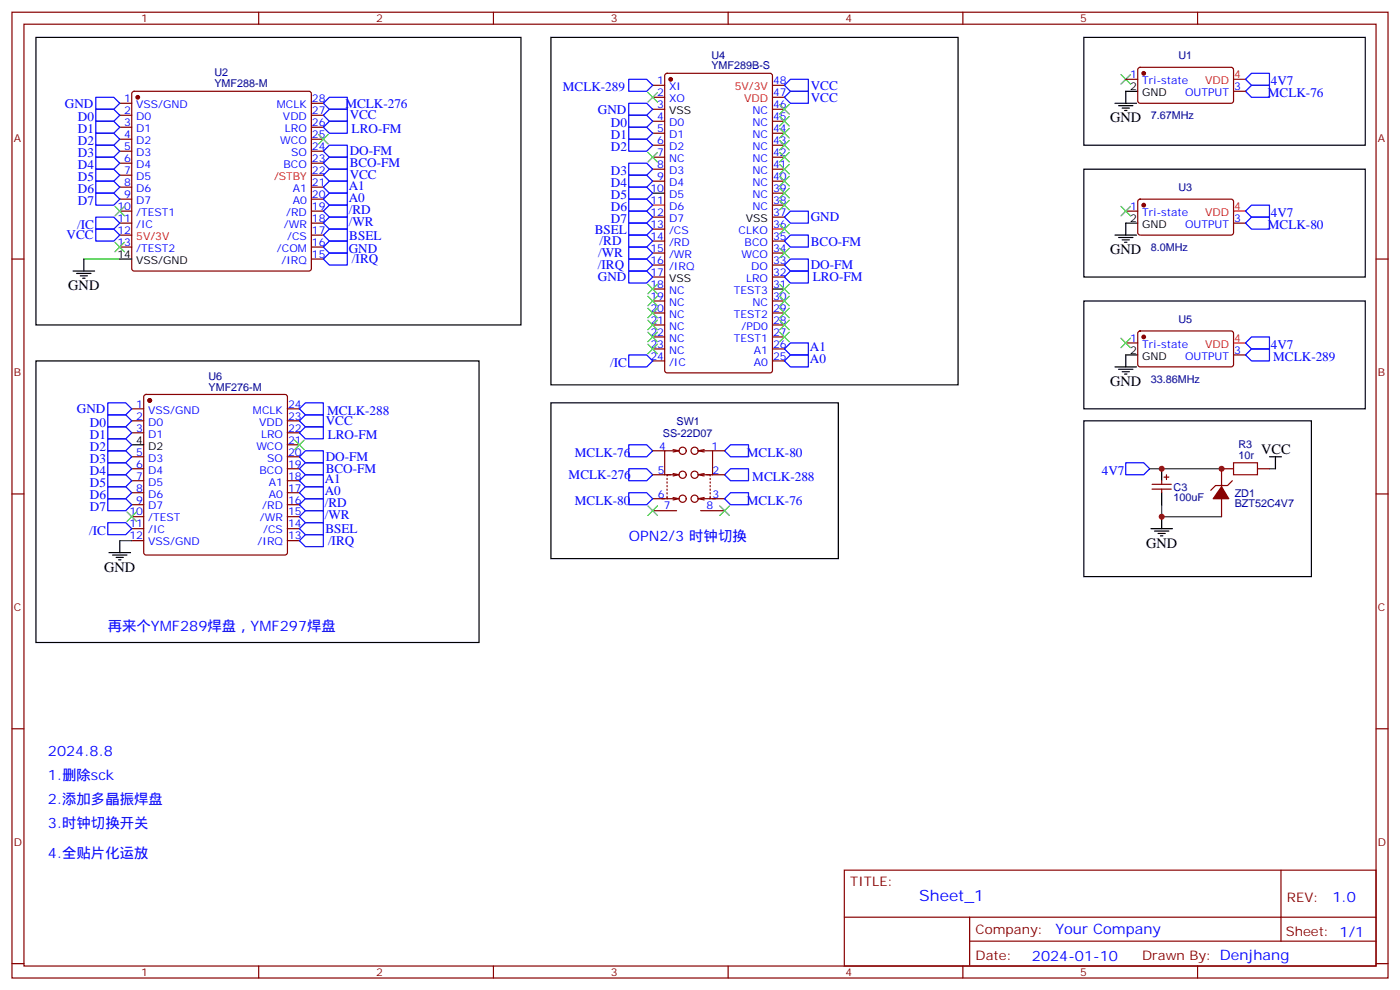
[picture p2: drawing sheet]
<svg xmlns="http://www.w3.org/2000/svg" width="412mm" height="291mm" viewBox="0 0 412 291" stroke-linecap="round" stroke-linejoin="round" font-family="sans-serif">
<g fill="none" stroke="#870000" stroke-width=".35">
<path d="M3.5 3.6h405.4v284.3h-405.4zM7.1 7.1h398.2v277.3h-398.2zM76.2 3.6v3.5M145.3 3.6v3.5M214.5 3.6v3.5M283.6 3.6v3.5M352.8 3.6v3.5M35.3 30.4h3.5M35.3 33.9h3.5M35.3 37.5h3.5M39 27.1l.5-.2h51.5l.5 .2 .2 .5v51.5l-.2 .5-.5 .2h-51.5l-.5-.2-.2-.5v-51.5zM91.7 30.4h3.5"/>
<path d="M91.7 33.9h3.5M91.7 37.5h3.5M192.3 25.1h3.5M192.3 28.6h3.5M192.3 32.2h3.5M192.3 35.7h3.5M192.3 39.2h3.5M196 21.8l.5-.2h30.3l.7 .4v87.1l-.4 .6-30.6 .1-.7-.5v-87zM227.5 25.1h3.6M227.5 28.6h3.6M227.5 32.2h3.6M227.5 35.7h3.6"/>
<path d="M227.5 39.2h3.6M331.6 23.4h3.5M335.4 20l.4-.2 27.1 .1 .5 .6-.1 9.5-.6 .4-27.1-.1-.5-.6v-9.2zM363.4 26.9h3.5M35.3 41h3.5M35.3 44.5h3.5M35.3 48h3.5M35.3 51.6h3.5M35.3 55.1h3.5M35.3 58.6h3.5M91.7 41h3.5M91.7 44.5h3.5"/>
<path d="M91.7 48h3.5M91.7 51.6h3.5M91.7 55.1h3.5M91.7 58.6h3.5M192.3 42.8h3.5M192.3 46.3h3.5M192.3 49.8h3.5M192.3 53.3h3.5M227.5 42.8h3.6M227.5 46.3h3.6M227.5 49.8h3.6M227.5 53.3h3.6"/>
<path d="M227.5 56.9h3.6M335.4 58.8l.4-.2 27.1 .1 .5 .6-.1 9.5-.6 .4-27.1-.1-.5-.6v-9.2zM3.5 76.3h3.6M35.3 62.2h3.5M35.3 65.7h3.5M35.3 69.2h3.5M35.3 72.7h3.5M91.7 76.3h3.5M91.7 62.2h3.5M91.7 65.7h3.5M91.7 69.2h3.5M91.7 72.7h3.5"/>
<path d="M192.3 63.9h3.5M192.3 71h3.5M192.3 74.5h3.5M192.3 78h3.5M192.3 67.5h3.5M227.5 60.4h3.6M227.5 63.9h3.6M227.5 71h3.6M227.5 74.5h3.6M227.5 78h3.6M331.6 62.2h3.5M363.4 65.7h3.5"/>
<path d="M405.3 76.3h3.6M192.3 81.6h3.5M192.3 88.6h3.5M192.3 92.1h3.5M192.3 95.7h3.5M192.3 99.2h3.5M192.3 85.1h3.5M227.5 81.6h3.6M227.5 88.6h3.6M227.5 92.1h3.6M227.5 95.7h3.6M227.5 99.2h3.6"/>
<path d="M335.4 97.6l.4-.2 27.1 .1 .5 .6-.1 9.5-.6 .4h-27.1l-.5-.7v-9.2zM42.6 116.3l.4-.2h41l.5 .2 .2 .5v45.9l-.3 .5-.4 .2h-41l-.5-.2-.2-.5v-45.9zM192.3 102.7h3.5M192.3 106.3h3.5M227.5 102.7h3.6M227.5 106.3h3.6M331.6 101h3.5M363.4 104.5h3.5M38.8 120.4h3.5M38.8 123.9h3.5M38.8 127.4h3.5M38.8 134.5h3.5"/>
<path d="M38.8 138h3.5M84.7 120.4h3.5M84.7 123.9h3.5M84.7 127.4h3.5M84.7 134.5h3.5M84.7 138h3.5M84.7 131h3.5M192.3 132.7h3.5M192.3 139.8h5.3M198.3 139.4l1.7 .4-1.7 .3M198.3 132.4l1.7 .3M199.3 139.8h-2.8v.3"/>
<path d="M200 132.7h-4.2v7.1M200 132.7l-1.7 .4M205.7 132.7h4.2v7.1M205.7 132.7l1.7 .4M205.7 139.8l1.7 .3M206.4 139.8h2.8v.3M207.4 132.4l-1.7 .3M207.4 139.4l-1.7 .4M208.1 139.8h5.3M209.9 132.7h3.5M343.6 139.8v1.4M363.4 138h-3.6v5.3"/>
<path d="M370.4 138h3.5M3.5 145.4h3.6M38.8 141.5h3.5M38.8 145.1h3.5M38.8 148.6h3.5M38.8 152.1h3.5M38.8 155.6h3.5M38.8 159.2h3.5M84.7 141.5h3.5M84.7 145.1h3.5M84.7 148.6h3.5M84.7 152.1h3.5"/>
<path d="M84.7 155.6h3.5M84.7 159.2h3.5M192.3 146.8h4.4M192.3 150.4h7M196.5 146.1v.7h2.8M196.5 140.8v.4M196.5 141.9v.3M196.5 142.9v.4M196.5 144v.4M196.5 145.1v.3M198.3 146.5l1.7 .3-1.7 .4M205.7 146.8l1.7 .4"/>
<path d="M206.4 150.4h7M207.4 146.5l-1.7 .3M209 146.8h4.4M209.2 146.1v.7h-2.8M209.2 140.8v.4M209.2 141.9v.3M209.2 142.9v.4M209.2 144v.4M209.2 145.1v.3M339.4 142.6h5.6M339.4 144h5.6M342.2 141.5v1.1"/>
<path d="M342.2 144v1.1M342.9 140.5h1.4M359.8 146.8v5.3M363 141.5l-1.4 1.4h-3.5l-1.4 1.5M405.3 145.4h3.6M3.5 214.6h3.6M405.3 214.6h3.6M248.7 256.2h156.6v28.2h-156.6zM377.3 256.2v20.9M248.7 270h156.5M285.6 277.1h119.6M285.6 270v14.1"/>
<path d="M3.5 283.7h3.6M76.2 284.4v3.5M145.3 284.4v3.5M214.5 284.4v3.5M283.6 284.4v3.5M352.8 284.4v3.5M405.3 283.7h3.6"/>
<circle cx="201.1" cy="132.7" r="1.06"/>
<circle cx="201.1" cy="139.8" r="1.06"/>
<circle cx="204.6" cy="139.8" r="1.06"/>
<circle cx="204.6" cy="132.7" r="1.06"/>
<circle cx="201.1" cy="146.8" r="1.06"/>
<circle cx="204.6" cy="146.8" r="1.06"/>
</g>
<g fill="#870000" stroke="#870000" stroke-width=".35">
<path d="M359.8 143.3l2.1 3.5h-4.5z"/>
<circle cx="40.6" cy="28.6" r=".53"/>
<circle cx="44.1" cy="117.9" r=".53"/>
<circle cx="197.6" cy="23.4" r=".53"/>
<circle cx="336.9" cy="21.6" r=".53"/>
<circle cx="336.9" cy="60.4" r=".53"/>
<circle cx="336.9" cy="99.2" r=".53"/>
</g>
<g fill="none" stroke="#000" stroke-width=".35">
<path d="M10.6 11h142.9v84.7h-142.9zM162.3 11h119.9v102.3h-119.9zM319.3 11h82.9v31.8h-82.9zM328.4 30.4h6.4M329.5 31.1h4.2M330.6 31.8h2.1M331.3 32.5h.7M335.1 26.9h-3.5v3.5M192.3 56.9h3.5M319.3 49.8h82.9v31.8h-82.9zM21.5 79.8h6.4M24.7 76.3v3.5"/>
<path d="M35.3 76.3h3.5M328.4 69.2h6.4M329.5 69.9h4.2M330.6 70.6h2.1M331.3 71.3h.7M335.1 65.7h-3.5v3.5M22.6 80.5h4.2M23.6 81.2h2.2M24.3 81.9h.7M227.5 85.1h3.6M319.3 88.6h82.9v31.8h-82.9zM10.6 106.3h130.5v82.9h-130.5z"/>
<path d="M162.3 118.6h84.6v45.9h-84.6zM328.4 108h6.4M329.5 108.7h4.2M330.6 109.4h2.1M331.3 110.1h.7M335.1 104.5h-3.5v3.5M38.8 131h3.5M319.3 123.9h67v45.9h-67zM342.2 138v3.5M373.9 134.5h3.6M375.7 134.5v3.5M35.3 159.2v3.5"/>
<path d="M339 155.6h6.4M340.1 156.4h4.2M341.1 157.1h2.2M341.8 157.8h.7M342.2 145.1v3.5M342.2 152.1v3.5M32.1 162.7h6.4M33.2 163.4h4.2M34.2 164.1h2.1M34.9 164.8h.7"/>
</g>
<g fill="none" stroke="#00f" stroke-width=".35">
<path d="M28.2 39.2h5.3l1.8 1.8-1.8 1.8h-5.3zM28.2 35.7h5.3l1.8 1.8-1.8 1.7h-5.3zM28.2 32.2h5.3l1.8 1.7-1.8 1.8h-5.3zM28.2 28.6h5.3l1.8 1.8-1.8 1.8h-5.3zM95.2 37.5l1.8-1.8h5.3v3.5h-5.3zM95.2 33.9l1.8-1.7h5.3v3.5h-5.3zM95.2 30.4l1.8-1.8h5.3v3.6h-5.3zM185.2 33.9h5.3l1.8 1.8-1.8 1.8h-5.3zM185.2 37.5h5.3l1.8 1.7-1.8 1.8h-5.3zM185.2 30.4h5.3l1.8 1.8-1.8 1.7h-5.3zM185.2 23.4h5.3l1.8 1.7-1.8 1.8h-5.3zM232.8 23.4h5.3v3.5h-5.3l-1.7-1.8z"/>
<path d="M232.8 26.9h5.3v3.5h-5.3l-1.7-1.8zM366.9 26.9l1.8-1.8h5.2v3.5h-5.2zM368.7 21.6h5.2v3.5h-5.2l-1.8-1.7zM28.2 56.9h5.3l1.8 1.7-1.8 1.8h-5.3zM28.2 53.3h5.3l1.8 1.8-1.8 1.8h-5.3zM28.2 49.8h5.3l1.8 1.8-1.8 1.7h-5.3zM28.2 46.3h5.3l1.8 1.7-1.8 1.8h-5.3zM28.2 42.8h5.3l1.8 1.7-1.8 1.8h-5.3zM95.2 48l1.8-1.7h5.3v3.5h-5.3zM95.2 44.5l1.8-1.7h5.3v3.5h-5.3zM95.2 58.6l1.8-1.7h5.3v3.5h-5.3zM95.2 55.1l1.8-1.8h5.3v3.6h-5.3z"/>
<path d="M97 49.8h5.3v3.5h-5.3l-1.8-1.7zM185.2 41h5.3l1.8 1.8-1.8 1.7h-5.3zM185.2 48h5.3l1.8 1.8-1.8 1.8h-5.3zM185.2 55.1h5.3l1.8 1.8-1.8 1.7h-5.3zM185.2 58.6h5.3l1.8 1.8-1.8 1.8h-5.3zM185.2 51.6h5.3l1.8 1.7-1.8 1.8h-5.3zM28.2 63.9h5.3l1.8 1.8-1.8 1.8h-5.3zM28.2 67.5h5.3l1.8 1.7-1.8 1.8h-5.3zM95.2 62.2l1.8-1.8h5.3v3.5h-5.3zM95.2 65.7l1.8-1.8h5.3v3.6h-5.3zM95.2 69.2l1.8-1.7h5.3v3.5h-5.3zM95.2 76.3l1.8-1.8h5.3v3.5h-5.3z"/>
<path d="M95.2 72.7l1.8-1.7h5.3v3.5h-5.3zM185.2 62.2h5.3l1.8 1.7-1.8 1.8h-5.3zM185.2 79.8h5.3l1.8 1.8-1.8 1.7h-5.3zM185.2 65.7h5.3l1.8 1.8-1.8 1.7h-5.3zM185.2 72.7h5.3l1.8 1.8-1.8 1.8h-5.3zM185.2 69.2h5.3l1.8 1.8-1.8 1.7h-5.3zM185.2 76.3h5.3l1.8 1.7-1.8 1.8h-5.3zM231.1 78l1.7-1.7h5.3v3.5h-5.3zM232.8 62.2h5.3v3.5h-5.3l-1.7-1.8zM232.8 69.2h5.3v3.5h-5.3l-1.7-1.7zM366.9 62.2l1.8-1.8h5.2v3.5h-5.2zM368.7 63.9h5.2v3.6h-5.2l-1.8-1.8z"/>
<path d="M231.1 81.6l1.7-1.8h5.3v3.5h-5.3zM368.7 99.2h5.2v3.5h-5.2l-1.8-1.7zM31.7 118.6h5.3l1.8 1.8-1.8 1.7h-5.3zM90 118.6h5.2v3.5h-5.2l-1.8-1.7zM185.2 104.5h5.3l1.8 1.8-1.8 1.7h-5.3zM231.1 106.3l1.7-1.8h5.3v3.5h-5.3zM231.1 102.7l1.7-1.7h5.3v3.5h-5.3zM366.9 104.5l1.8-1.8h5.2v3.6h-5.2zM31.7 122.1h5.3l1.8 1.8-1.8 1.8h-5.3zM31.7 125.7h5.3l1.8 1.7-1.8 1.8h-5.3zM31.7 129.2h5.3l1.8 1.8-1.8 1.7h-5.3zM31.7 132.7h5.3l1.8 1.8-1.8 1.7h-5.3z"/>
<path d="M31.7 136.2h5.3l1.8 1.8-1.8 1.8h-5.3zM31.7 139.8h5.3l1.8 1.7-1.8 1.8h-5.3zM88.2 138l1.8-1.8h5.2v3.6h-5.2zM88.2 134.5l1.8-1.8h5.2v3.5h-5.2zM90 125.7h5.2v3.5h-5.2l-1.8-1.8zM90 122.1h5.2v3.6h-5.2l-1.8-1.8zM185.2 138h5.3l1.8 1.8-1.8 1.7h-5.3zM185.2 131h5.3l1.8 1.7-1.8 1.8h-5.3zM215.2 138h5.3v3.5h-5.3l-1.8-1.7zM215.2 131h5.3v3.5h-5.3l-1.8-1.8zM331.6 136.2h5.3l1.8 1.8-1.8 1.8h-5.3zM31.7 143.3h5.3l1.8 1.8-1.8 1.7h-5.3z"/>
<path d="M31.7 146.8h5.3l1.8 1.8-1.8 1.8h-5.3zM31.7 153.9h5.3l1.8 1.7-1.8 1.8h-5.3zM88.2 155.6l1.8-1.7h5.2v3.5h-5.2zM88.2 152.1l1.8-1.7h5.2v3.5h-5.2zM88.2 148.6l1.8-1.8h5.2v3.6h-5.2zM88.2 141.5l1.8-1.7h5.2v3.5h-5.2zM88.2 145.1l1.8-1.8h5.2v3.5h-5.2zM90 157.4h5.2v3.5h-5.2l-1.8-1.7zM185.2 145.1h5.3l1.8 1.7-1.8 1.8h-5.3zM215.2 145.1h5.3v3.5h-5.3l-1.8-1.8z"/>
</g>
<g fill="none" stroke="#3c3" stroke-width=".35">
<path d="M93.8 39.6l2.9 2.8M96.7 39.6l-2.9 2.8M190.9 27.2l2.8 2.9M193.7 27.2l-2.8 2.9M229.7 30.8l2.8 2.8M229.7 34.3l2.8 2.8M229.7 37.8l2.8 2.8M232.5 30.8l-2.8 2.8M232.5 34.3l-2.8 2.8M232.5 37.8l-2.8 2.8M330.2 21.9l2.8 2.9M333 21.9l-2.8 2.9"/>
<path d="M190.9 44.9l2.8 2.8M193.7 44.9l-2.8 2.8M229.7 41.3l2.8 2.9M229.7 44.9l2.8 2.8M229.7 48.4l2.8 2.8M229.7 51.9l2.8 2.9M229.7 59l2.8 2.8M229.7 55.5l2.8 2.8M232.5 41.3l-2.8 2.9M232.5 44.9l-2.8 2.8M232.5 48.4l-2.8 2.8M232.5 51.9l-2.8 2.9"/>
<path d="M232.5 59l-2.8 2.8M232.5 55.5l-2.8 2.8M33.9 71.3l2.8 2.9M33.9 60.7l2.8 2.9M36.7 71.3l-2.8 2.9M36.7 60.7l-2.8 2.9M229.7 73.1l2.8 2.8M229.7 66l2.8 2.9M232.5 73.1l-2.8 2.8M232.5 66l-2.8 2.9M330.2 60.7l2.8 2.9M333 60.7l-2.8 2.9"/>
<path d="M190.9 90.7l2.8 2.9M190.9 87.2l2.8 2.8M190.9 83.7l2.8 2.8M190.9 97.8l2.8 2.8M190.9 94.3l2.8 2.8M193.7 83.7l-2.8 2.8M193.7 87.2l-2.8 2.8M193.7 90.7l-2.8 2.9M193.7 97.8l-2.8 2.8M193.7 94.3l-2.8 2.8M229.7 97.8l2.8 2.8M229.7 94.3l2.8 2.8"/>
<path d="M229.7 90.7l2.8 2.9M229.7 87.2l2.8 2.8M229.7 83.7l2.8 2.8M232.5 97.8l-2.8 2.8M232.5 94.3l-2.8 2.8M232.5 90.7l-2.8 2.9M232.5 87.2l-2.8 2.8M232.5 83.7l-2.8 2.8M330.2 99.6l2.8 2.8M333 99.6l-2.8 2.8M190.9 101.3l2.8 2.8M193.7 101.3l-2.8 2.8"/>
<path d="M86.8 129.5l2.8 2.9M89.6 129.5l-2.8 2.9M37.4 150.7l2.8 2.8M40.2 150.7l-2.8 2.8M190.9 148.9l2.8 2.9M193.7 148.9l-2.8 2.9M212 148.9l2.8 2.9M214.8 148.9l-2.8 2.9"/>
</g>
<path d="M24.7 76.3h10.6M338.7 138h21.1M373.9 138h1.8M35.3 159.2h3.5M342.2 148.6v3.5h17.6" fill="none" stroke="#008700" stroke-width=".35"/>
<path d="M363.4 23.4h3.5M192.3 60.4h3.5M227.5 67.5h3.6M363.4 62.2h3.5M363.4 101h3.5" fill="none" stroke="#f00" stroke-width=".35"/>
<path d="M363.4 136.2h7v3.6h-7z" fill="none" stroke="#a10000" stroke-width=".35"/>
<g fill="#c00">
<circle cx="342.2" cy="152.1" r=".88"/>
<circle cx="342.2" cy="138" r=".88"/>
<circle cx="359.8" cy="138" r=".88"/>
</g>
<text font-size="4.6" fill="#00f" x="270.8" y="265.2">Sheet_1</text>
<g font-size="4.2">
<text x="327" y="36.1">GND</text>
<text x="327" y="74.9">GND</text>
<text x="20.1" y="85.4">GND</text>
<text x="327" y="113.7">GND</text>
<text x="371.5" y="133.8">VCC</text>
<text x="337.6" y="161.3">GND</text>
<text x="30.7" y="168.3">GND</text>
</g>
<g font-size="4.2" fill="#00f">
<text x="185.2" y="159.2">OPN2/3 时钟切换</text>
<text x="31.7" y="185.6">再来个YMF289焊盘，YMF297焊盘</text>
<text x="14.1" y="222.7">2024.8.8</text>
<text x="14.1" y="229.7">1.删除sck</text>
<text x="14.1" y="236.8">2.添加多晶振焊盘</text>
<text x="14.1" y="243.8">3.时钟切换开关</text>
<text x="14.1" y="252.7">4.全贴片化运放</text>
<text x="392.5" y="265.4">1.0</text>
<text x="310.9" y="275">Your Company</text>
<text x="304" y="282.8">2024-01-10</text>
</g>
<g font-size="3.9" fill="#00f">
<text x="165.8" y="26.9">MCLK-289</text>
<text x="238.8" y="26.4">VCC</text>
<text x="238.8" y="29.9">VCC</text>
<text x="373.5" y="28.6">MCLK-76</text>
<text x="374.3" y="25.1">4V7</text>
<text x="19.1" y="31.7">GND</text>
<text x="23" y="35.7">D0</text>
<text x="101.7" y="31.7">MCLK-276</text>
<text x="103" y="35.1">VCC</text>
<text x="176.1" y="33.4">GND</text>
<text x="23" y="39.2">D1</text>
<text x="103.6" y="39.2">LRO-FM</text>
<text x="179.9" y="37.5">D0</text>
<text x="179.9" y="41">D1</text>
<text x="23" y="46.3">D3</text>
<text x="23" y="42.8">D2</text>
<text x="103" y="45.8">DO-FM</text>
<text x="179.9" y="44.5">D2</text>
<text x="23" y="53.3">D5</text>
<text x="23" y="49.8">D4</text>
<text x="103" y="49.3">BCO-FM</text>
<text x="103" y="52.7">VCC</text>
<text x="179.9" y="51.6">D3</text>
<text x="23" y="56.9">D6</text>
<text x="102.7" y="59.3">A0</text>
<text x="102.7" y="55.8">A1</text>
<text x="179.9" y="58.6">D5</text>
<text x="179.9" y="55.1">D4</text>
<text x="23" y="60.4">D7</text>
<text x="102.7" y="62.9">/RD</text>
<text x="179.9" y="62.2">D6</text>
<text x="179.9" y="65.7">D7</text>
<text x="238.8" y="65.2">GND</text>
<text x="374.3" y="63.9">4V7</text>
<text x="19.6" y="70.5">VCC</text>
<text x="22.8" y="67.5">/IC</text>
<text x="102.7" y="66.4">/WR</text>
<text x="102.9" y="70.6">BSEL</text>
<text x="175.2" y="68.9">BSEL</text>
<text x="373.5" y="67.5">MCLK-80</text>
<text x="102.7" y="74.5">GND</text>
<text x="103.7" y="77.5">/IRQ</text>
<text x="176.2" y="75.8">/WR</text>
<text x="176.6" y="72.2">/RD</text>
<text x="238.8" y="72.5">BCO-FM</text>
<text x="176.1" y="79.3">/IRQ</text>
<text x="176.1" y="82.8">GND</text>
<text x="238.8" y="79.3">DO-FM</text>
<text x="239.4" y="82.6">LRO-FM</text>
<text x="238.6" y="107">A0</text>
<text x="238.6" y="103.4">A1</text>
<text x="374.3" y="102.7">4V7</text>
<text x="375.1" y="106.3">MCLK-289</text>
<text x="179.8" y="108">/IC</text>
<text x="22.7" y="121.6">GND</text>
<text x="26.5" y="125.7">D0</text>
<text x="96" y="125.2">VCC</text>
<text x="96.4" y="122.1">MCLK-288</text>
<text x="26.5" y="129.2">D1</text>
<text x="96.5" y="129.2">LRO-FM</text>
<text x="26.5" y="132.7">D2</text>
<text x="26.5" y="136.2">D3</text>
<text x="96" y="135.7">DO-FM</text>
<text x="169.3" y="134.5">MCLK-76</text>
<text x="220" y="134.5">MCLK-80</text>
<text x="26.5" y="139.8">D4</text>
<text x="26.5" y="143.3">D5</text>
<text x="95.7" y="142.2">A1</text>
<text x="96" y="139.3">BCO-FM</text>
<text x="167.5" y="141">MCLK-276</text>
<text x="221.6" y="141.5">MCLK-288</text>
<text x="324.6" y="139.8">4V7</text>
<text x="26.5" y="146.8">D6</text>
<text x="95.7" y="149.3">/RD</text>
<text x="95.7" y="145.8">A0</text>
<text x="169.3" y="148.6">MCLK-80</text>
<text x="220" y="148.6">MCLK-76</text>
<text x="26.5" y="150.4">D7</text>
<text x="95.7" y="152.8">/WR</text>
<text x="26.3" y="157.4">/IC</text>
<text x="95.8" y="157">BSEL</text>
<text x="96.6" y="160.4">/IRQ</text>
</g>
<g font-size="3.9" fill="#800">
<text x="250.5" y="260.8">TITLE:</text>
<text x="379.1" y="265.4">REV:</text>
<text x="287.4" y="275">Company:</text>
<text x="378.7" y="275.6">Sheet: 1/1</text>
<text x="287.4" y="282.6">Date:</text>
<text x="336.4" y="282.7">Drawn By: Denjhang</text>
</g>
<g font-size="3.2" fill="#800">
<text x="41.6" y="6.6">1</text>
<text x="110.8" y="6.6">2</text>
<text x="179.9" y="6.6">3</text>
<text x="249.1" y="6.6">4</text>
<text x="318.2" y="6.6">5</text>
<text x="4.1" y="41.7">A</text>
<text x="405.9" y="41.7">A</text>
<text x="4.1" y="110.8">B</text>
<text x="405.9" y="110.8">B</text>
<text x="4.1" y="180">C</text>
<text x="405.9" y="180">C</text>
<text x="4.1" y="249.1">D</text>
<text x="405.9" y="249.1">D</text>
<text x="41.6" y="287.4">1</text>
<text x="110.8" y="287.4">2</text>
<text x="179.9" y="287.4">3</text>
<text x="249.1" y="287.4">4</text>
<text x="318.2" y="287.4">5</text>
</g>
<g font-size="3.2" fill="#000080">
<text x="209.6" y="17.3">U4</text>
<text x="347.1" y="17.4">U1</text>
<text x="63.2" y="22.5">U2</text>
<text x="209.6" y="20.3">YMF289B-S</text>
<text x="63.2" y="25.7">YMF288-M</text>
<text x="339" y="35.1">7.67MHz</text>
<text x="347.1" y="56.3">U3</text>
<text x="339" y="73.9">8.0MHz</text>
<text x="347.1" y="95.1">U5</text>
<text x="61.4" y="111.9">U6</text>
<text x="339" y="112.7">33.86MHz</text>
<text x="61.4" y="115.1">YMF276-M</text>
<text x="199.3" y="125">SW1</text>
<text x="195.3" y="128.6">SS-22D07</text>
<text x="364.8" y="135.2">10r</text>
<text x="364.8" y="132">R3</text>
<text x="345.7" y="147.6">100uF</text>
<text x="345.7" y="144.4">C3</text>
<text x="363.7" y="149.4">BZT52C4V7</text>
<text x="363.7" y="146.2">ZD1</text>
</g>
<g font-size="3.2" fill="#00f">
<text x="332.9" y="23">1</text>
<text x="193.6" y="28.3">2</text>
<text x="193.6" y="24.8">1</text>
<text x="197.1" y="26.5">XI</text>
<text x="227.7" y="24.8">48</text>
<text x="227.7" y="28.3">47</text>
<text x="336.4" y="24.8">Tri-state</text>
<text x="349.1" y="28.3">OUTPUT</text>
<text x="363.5" y="26.5">3</text>
<text x="36.6" y="30.1">1</text>
<text x="36.6" y="33.6">2</text>
<text x="40.1" y="31.8">VSS/GND</text>
<text x="40.1" y="35.3">D0</text>
<text x="81.6" y="31.8">MCLK</text>
<text x="83.4" y="35.3">VDD</text>
<text x="91.9" y="33.6">27</text>
<text x="91.9" y="30.1">28</text>
<text x="193.6" y="35.3">4</text>
<text x="193.6" y="31.8">3</text>
<text x="197.1" y="30.1">XO</text>
<text x="221.6" y="33.6">NC</text>
<text x="227.7" y="31.8">46</text>
<text x="227.7" y="35.3">45</text>
<text x="36.6" y="37.1">3</text>
<text x="36.6" y="40.6">4</text>
<text x="40.1" y="38.9">D1</text>
<text x="83.9" y="38.9">LRO</text>
<text x="91.9" y="40.6">25</text>
<text x="91.9" y="37.1">26</text>
<text x="193.6" y="38.9">5</text>
<text x="197.1" y="40.6">D1</text>
<text x="197.1" y="37.1">D0</text>
<text x="221.6" y="37.1">NC</text>
<text x="221.6" y="40.6">NC</text>
<text x="227.7" y="38.9">44</text>
<text x="36.6" y="44.2">5</text>
<text x="36.6" y="47.7">6</text>
<text x="40.1" y="42.4">D2</text>
<text x="40.1" y="45.9">D3</text>
<text x="82.6" y="42.4">WCO</text>
<text x="85.7" y="45.9">SO</text>
<text x="91.9" y="47.7">23</text>
<text x="91.9" y="44.2">24</text>
<text x="193.6" y="45.9">7</text>
<text x="193.6" y="42.4">6</text>
<text x="197.1" y="47.7">NC</text>
<text x="197.1" y="44.2">D2</text>
<text x="221.6" y="44.2">NC</text>
<text x="221.6" y="47.7">NC</text>
<text x="227.7" y="42.4">43</text>
<text x="227.7" y="45.9">42</text>
<text x="36.6" y="51.2">7</text>
<text x="40.1" y="49.5">D4</text>
<text x="40.1" y="53">D5</text>
<text x="83.5" y="49.5">BCO</text>
<text x="91.9" y="51.2">22</text>
<text x="193.6" y="53">9</text>
<text x="193.6" y="49.5">8</text>
<text x="197.1" y="51.2">D3</text>
<text x="221.6" y="51.2">NC</text>
<text x="227.7" y="49.5">41</text>
<text x="227.7" y="53">40</text>
<text x="36.6" y="54.8">8</text>
<text x="36.6" y="58.3">9</text>
<text x="40.1" y="56.5">D6</text>
<text x="86.2" y="56.5">A1</text>
<text x="91.9" y="58.3">20</text>
<text x="91.9" y="54.8">21</text>
<text x="191.6" y="56.5">10</text>
<text x="197.1" y="58.3">D5</text>
<text x="197.1" y="54.8">D4</text>
<text x="221.6" y="54.8">NC</text>
<text x="221.6" y="58.3">NC</text>
<text x="227.7" y="56.5">39</text>
<text x="34.6" y="61.8">10</text>
<text x="34.6" y="65.3">11</text>
<text x="40.1" y="60">D7</text>
<text x="40.1" y="63.6">/TEST1</text>
<text x="84.3" y="63.6">/RD</text>
<text x="86.2" y="60">A0</text>
<text x="91.9" y="65.3">18</text>
<text x="91.9" y="61.8">19</text>
<text x="191.6" y="63.6">12</text>
<text x="191.6" y="60">11</text>
<text x="197.1" y="65.3">D7</text>
<text x="197.1" y="61.8">D6</text>
<text x="221.6" y="61.8">NC</text>
<text x="227.7" y="60">38</text>
<text x="227.7" y="63.6">37</text>
<text x="332.9" y="61.8">1</text>
<text x="336.4" y="63.6">Tri-state</text>
<text x="363.5" y="65.3">3</text>
<text x="34.6" y="68.9">12</text>
<text x="40.1" y="67.1">/IC</text>
<text x="83.6" y="67.1">/WR</text>
<text x="84.6" y="70.6">/CS</text>
<text x="91.9" y="68.9">17</text>
<text x="191.6" y="70.6">14</text>
<text x="191.6" y="67.1">13</text>
<text x="197.1" y="68.9">/CS</text>
<text x="217.6" y="68.9">CLKO</text>
<text x="227.7" y="67.1">36</text>
<text x="227.7" y="70.6">35</text>
<text x="349.1" y="67.1">OUTPUT</text>
<text x="34.6" y="72.4">13</text>
<text x="40.1" y="74.2">/TEST2</text>
<text x="81.6" y="74.2">/COM</text>
<text x="82.9" y="77.7">/IRQ</text>
<text x="91.9" y="75.9">15</text>
<text x="91.9" y="72.4">16</text>
<text x="191.6" y="77.7">16</text>
<text x="191.6" y="74.2">15</text>
<text x="197.1" y="75.9">/WR</text>
<text x="197.1" y="72.4">/RD</text>
<text x="218.4" y="75.9">WCO</text>
<text x="219.3" y="72.4">BCO</text>
<text x="227.7" y="74.2">34</text>
<text x="227.7" y="77.7">33</text>
<text x="191.6" y="81.2">17</text>
<text x="197.1" y="79.4">/IRQ</text>
<text x="219.8" y="83">LRO</text>
<text x="221.3" y="79.4">DO</text>
<text x="227.7" y="81.2">32</text>
<text x="191.6" y="88.3">19</text>
<text x="191.6" y="84.7">18</text>
<text x="197.1" y="86.5">NC</text>
<text x="216.1" y="86.5">TEST3</text>
<text x="227.7" y="84.7">31</text>
<text x="227.7" y="88.3">30</text>
<text x="191.6" y="95.3">21</text>
<text x="191.6" y="91.8">20</text>
<text x="197.1" y="93.6">NC</text>
<text x="197.1" y="90">NC</text>
<text x="216.1" y="93.6">TEST2</text>
<text x="221.6" y="90">NC</text>
<text x="227.7" y="91.8">29</text>
<text x="227.7" y="95.3">28</text>
<text x="191.6" y="98.8">22</text>
<text x="197.1" y="100.6">NC</text>
<text x="197.1" y="97.1">NC</text>
<text x="216.1" y="100.6">TEST1</text>
<text x="218.4" y="97.1">/PD0</text>
<text x="227.7" y="98.8">27</text>
<text x="332.9" y="100.6">1</text>
<text x="191.6" y="105.9">24</text>
<text x="191.6" y="102.4">23</text>
<text x="197.1" y="107.7">/IC</text>
<text x="197.1" y="104.1">NC</text>
<text x="222.1" y="104.1">A1</text>
<text x="222.1" y="107.7">A0</text>
<text x="227.7" y="102.4">26</text>
<text x="227.7" y="105.9">25</text>
<text x="336.4" y="102.4">Tri-state</text>
<text x="349.1" y="105.9">OUTPUT</text>
<text x="363.5" y="104.1">3</text>
<text x="40.1" y="120">1</text>
<text x="40.1" y="123.5">2</text>
<text x="43.6" y="121.8">VSS/GND</text>
<text x="43.6" y="125.3">D0</text>
<text x="74.5" y="121.8">MCLK</text>
<text x="76.3" y="125.3">VDD</text>
<text x="84.8" y="123.5">23</text>
<text x="84.8" y="120">24</text>
<text x="40.1" y="127.1">3</text>
<text x="43.6" y="128.8">D1</text>
<text x="76.9" y="128.8">LRO</text>
<text x="84.8" y="130.6">21</text>
<text x="84.8" y="127.1">22</text>
<text x="40.1" y="134.1">5</text>
<text x="40.1" y="137.7">6</text>
<text x="43.6" y="135.9">D3</text>
<text x="75.5" y="132.4">WCO</text>
<text x="78.7" y="135.9">SO</text>
<text x="84.8" y="137.7">19</text>
<text x="84.8" y="134.1">20</text>
<text x="194.1" y="132.4">4</text>
<text x="209.5" y="132.4">1</text>
<text x="40.1" y="141.2">7</text>
<text x="43.6" y="139.4">D4</text>
<text x="43.6" y="142.9">D5</text>
<text x="76.5" y="139.4">BCO</text>
<text x="79.2" y="142.9">A1</text>
<text x="84.8" y="141.2">18</text>
<text x="193.8" y="139.4">5</text>
<text x="209.9" y="139.4">2</text>
<text x="40.1" y="144.7">8</text>
<text x="40.1" y="148.2">9</text>
<text x="43.6" y="146.5">D6</text>
<text x="79.2" y="146.5">A0</text>
<text x="84.8" y="148.2">16</text>
<text x="84.8" y="144.7">17</text>
<text x="193.8" y="146.5">6</text>
<text x="209.9" y="146.5">3</text>
<text x="38.1" y="151.8">10</text>
<text x="38.1" y="155.3">11</text>
<text x="43.6" y="150">D7</text>
<text x="43.6" y="153.5">/TEST</text>
<text x="76.6" y="153.5">/WR</text>
<text x="77.3" y="150">/RD</text>
<text x="84.8" y="155.3">14</text>
<text x="84.8" y="151.8">15</text>
<text x="195.5" y="150">7</text>
<text x="208.1" y="150">8</text>
<text x="38.1" y="158.8">12</text>
<text x="43.6" y="157.1">/IC</text>
<text x="43.6" y="160.6">VSS/GND</text>
<text x="75.9" y="160.6">/IRQ</text>
<text x="77.5" y="157.1">/CS</text>
<text x="84.8" y="158.8">13</text>
</g>
<g font-size="3.2" fill="#f00">
<text x="363.5" y="23">4</text>
<text x="216.4" y="26.5">5V/3V</text>
<text x="355" y="24.8">VDD</text>
<text x="219.2" y="30.1">VDD</text>
<text x="80.7" y="53">/STBY</text>
<text x="355" y="63.6">VDD</text>
<text x="363.5" y="61.8">4</text>
<text x="40.1" y="70.6">5V/3V</text>
<text x="363.5" y="100.6">4</text>
<text x="355" y="102.4">VDD</text>
</g>
<g font-size="3.2">
<text x="332.9" y="26.5">2</text>
<text x="336.4" y="28.3">GND</text>
<text x="197.1" y="33.6">VSS</text>
<text x="219.7" y="65.3">VSS</text>
<text x="332.9" y="65.3">2</text>
<text x="336.4" y="67.1">GND</text>
<text x="34.6" y="75.9">14</text>
<text x="40.1" y="77.7">VSS/GND</text>
<text x="197.1" y="83">VSS</text>
<text x="332.9" y="104.1">2</text>
<text x="336.4" y="105.9">GND</text>
<text x="40.1" y="130.6">4</text>
<text x="43.6" y="132.4">D2</text>
</g>
</svg>
